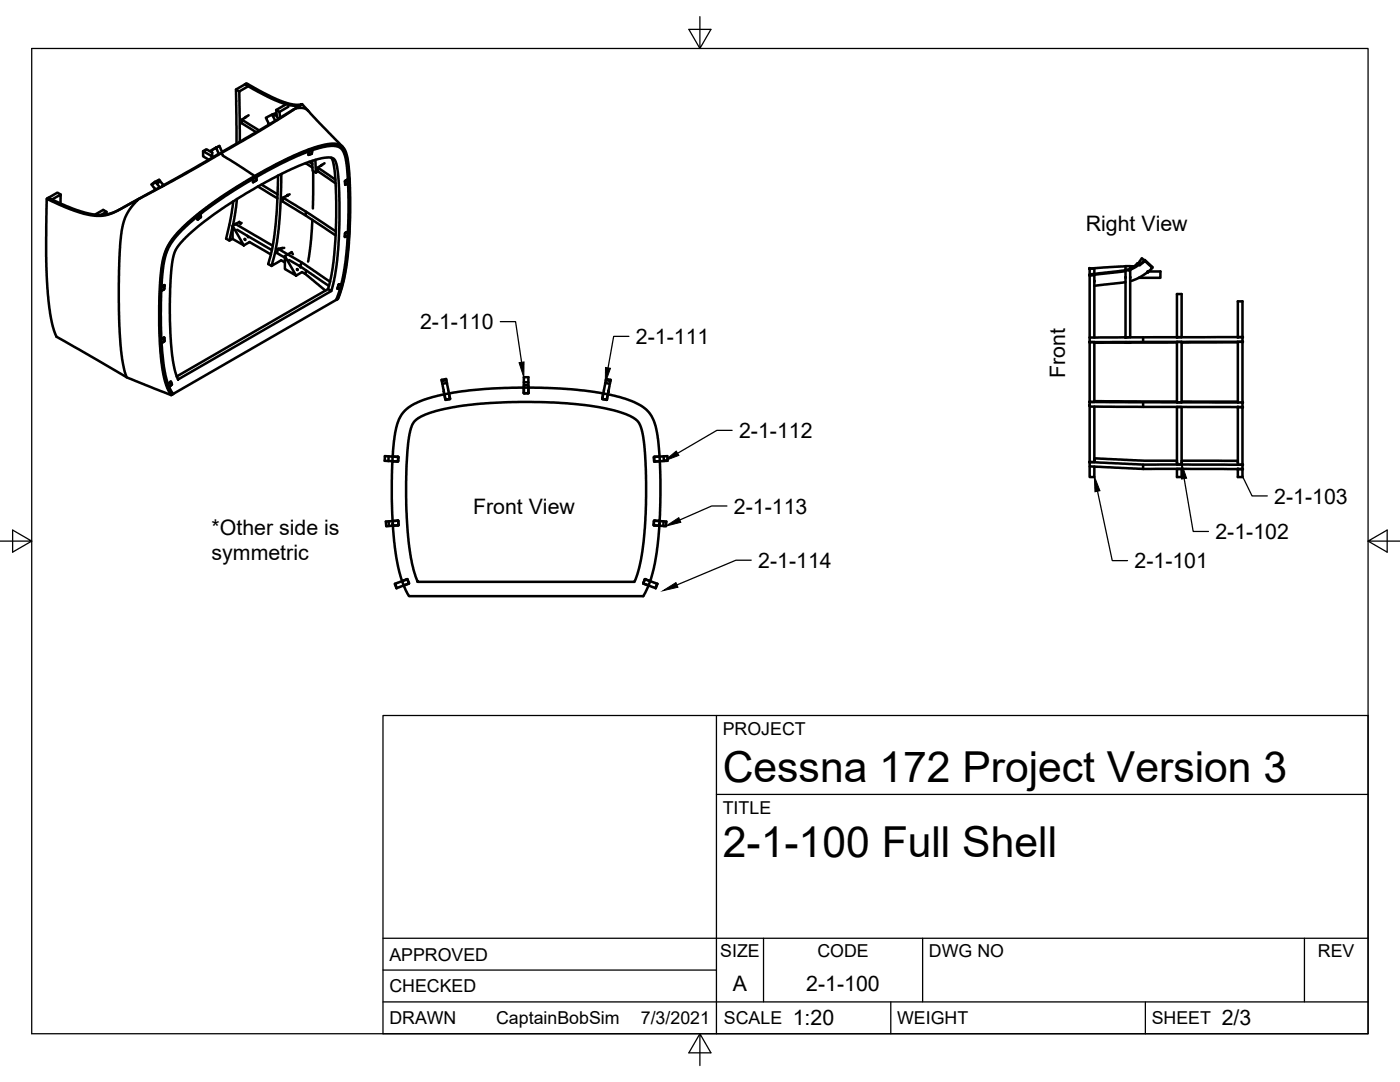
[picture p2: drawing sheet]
<svg xmlns="http://www.w3.org/2000/svg" width="279mm" height="216mm" viewBox="0 0 279 216" stroke-linecap="round" stroke-linejoin="round" font-family="sans-serif">
<!-- layer: Visible -->
<g fill="none" stroke="#000" stroke-width=".51">
<path d="M47.1 17.9l.7 .3M49.1 16.7l-2 1.2 .1 10.8M49.5 17.2l-1.7 1 .1 10.1M9.3 39.7l5.4 2.3 2.2 .7 2.3 .4 1.8-.1 1.4-.5 5.2-2.8-1.7 2-1 1.9-.6 2.1-.3 3.4-.3 7.7 .2 9.4 .4 5.2 .5 2.3 .5 1.6M10.4 39.8l1.7-1v1.8M12.1 38.8l-.6-.4-2.1 1.2M30.2 36.8l.7-.5 .9-.4 .9 1.1M31.8 35.9l-.7 .5M31.8 37.4l-8.5 4.7-2.4 .7h-2l-1.7-.3-3.8-1.3-3.7-1.7-.4 .2-.1 7.6 .1 7.6 .2 3.7 .5 4 .6 2.7 .7 1.9 14 8.1 8.9 3.5M31.9 37.4l-.8-1-.9 .4 .9 1M32 36.2l-.7 .5M32.6 36.9l-.3 .3"/>
<path d="M40.5 30.2v1l1.2 .7M42.2 30l1.6-.9 .5 1.2M42.3 31v.2l-.1-.1M42.3 30.4l-1.1-.6-.7 .4 1.7 .9 .1-.1M43.1 29.5l-.9 .5 .1 1M43.1 29.5l.6 1.2M43.6 30.7l-11.2 6.5M43.8 29.1l-.7 .4M44.2 30.5l.3 .6 6.2 4M44.4 30.3l-.6 .4M47.3 39.7l-.8 5.3M48.3 23.9v.7l2.8 1.8"/>
<path d="M49 23.4l-.7 .5 3.4 2.1M49.1 23.3l-.1 .2M49.6 23l-.5 .3M50.5 35.5l-5.3 3.2-5.3 3.8M51 36.1l-.4 .2-.1-.1M51.2 35.8l-.2 .2M51.2 35.1v.9l-.7 .4v-.9M51.2 35.1l-.7 .4M51.5 37.2l3.9 2.4M52.2 36.8l3.2 2M54.3 22.8l.7-.2 .5 1.1 4.4-2.7h-1.8l-2.2-.6-2.5-1.1-4.5-2.5 .3-.2 5.1 2.8 2.4 1 1.9 .5 1.7-.1-1.3 .8 1.4-.1 .9 .4 7.1 7.4M54.8 24.2l-10.5 6.1"/>
<path d="M55.1 24.1l-.3-.3-.5-1-1.2 .7 .6 1.3M55.1 22.9l-.6 .3M55.1 21.9l.7 .4M55.2 23.9l-.3 .1M55.4 23.9l-.4 .1M55.5 35.1l-.2 6.5-.4 4.4-.5 3.3-.9 3.4 .7 .4M56.2 34.7l-.2 5.5-.4 5.4-.6 4.2-.8 3.3 1.9-1.2 .8 .5M56.5 39.4l4.5 2.8 6 4M57 20.9l-1.9 1 .1 1.3M57.6 21.3l-1.8 1 .1 1.2M57.8 38.8l-1.3 .6-.1 .8 4.6 2.8 6 4M59 21.6l-8.2 5.2-9.8 5.6-13.4 7.3"/>
<path d="M60.3 20.8l1.2 1.3M61 32.6l1.4 .8M61.1 32.5v.1M61.7 30.8h-.1l.1-.9-5 2.2-5.5 3M61.7 32.3l.6 .4M61.7 29.9l.7-.2-.2 1-.6 .2zM62.1 30.7l-.4 .2M62.1 30.7l.1-.1 .2-.9 1.9-.6 2.4-.3 .8 .1 .6 .4 .6 .6 .3 .7 .5 2.6 .2 2.4-.8 .5v.2M62.3 32.1l.1 2 .6 .4M62.5 34.2l-.1 7.4M62.9 31.9l.1 2.6 .5-.3M63.4 33.4l3.5 2.4"/>
<path d="M63.5 34.2l3.5 2.4M64 33.1l-.6 .3 .1 .8M64.1 33l-.1 .1M64.3 32.9l-.2 .1M64.8 32.6l-.5 .3M66.1 31.5l.5 1.2 .3 2.6 .2 4.8v4.2l-.6 8-.5 3.3-.5 2.1-30.2 17.4M68.9 36.1l.8-.5v.8l-.8 .5zM68.9 36.3h.1M68.9 36.3v.6l.8-.5M69.7 36.4l.1 4.9-.1 4.8-.7 .3M21.2 42.8l.1-.5-1.1 .6M21.3 42.3l-.7-.4-1.6 .9"/>
<path d="M32 57.4l.8-.4v.6l-.2 .2M32 57.4l.8-.4v.7l-.8 .4zM32.6 57.8l-.6 .3v9.8l.8-.6v.8l-.8 .5v-.4v.5l.5 4.8 .8 3.4M36.4 45.5l3.5-3.1 4.1-3.1 5.2-3.2 5.9-3.4 5.3-2.4 3.1-1.1 2.4-.5h.9l.9 .2 .6 .3 .6 .7 .6 2.5 .3 5 .1 6-.3 5.1-.5 4.8-.5 2.9-.6 2-.5 1.4-.4 .2 .9-2.6 .6-3 .6-3.8 .3-4.8-.1-9.5-.3-3.7-.5-2a2.59 2.59 0 0 0-3.2-1.2l-3.1 .8-4.6 1.9-5.3 2.7-5.2 3.1-4.8 3.2-3.1 2.4-3.3 3-2 2.4-.9 1.9-.5 2.3-.3 3-.2 7 .2 6 .3 3.6 .8 3.7 .5 1.3 .7 1.1-.4 .2-.8-1.3-.5-1.5-.8-4.8-.3-6.2 .1-8.6 .4-3.6 .8-2.9 1.1-2zM36.7 47.8l3.5-3.2 4.9-3.5 4.2-2.6 6.2-3.4 4.3-2.1 3.6-1.2 2.3-.4 .7 .2 .4 .4 .4 1.1 .4 2.9 .1 8.9-.5 7.9-.6 3.3-.5 2-30.6 17.6-.8-2.7-.6-4.3-.2-4.8 .1-6.2 .2-4.4 .5-2.4 .7-1.6zM39.9 42.5l.1 .9-.5 .4-.2-.8-1.3 1.1-2.8 2.7-1.5 2.2-.7 1.4-.4 1.6-.3 2-.3 3.4M39.9 42.5l-.6 .5 .1 .8M39.9 42.5l.2 .8-.6 .5M46.4 45.1l2.3 3.9-2.3-1.3zM46.4 45.3l-.6 2.7 .6-.4M46.5 40.2l-.4 3.1-1 4.3 .7 .4M47 44.7l7.4 4.3"/>
<path d="M47.1 44.7l.7-.4 .2 .4M47.1 44.7l-.7 .4M47.3 45.8l7 4.1M48.2 44.5h-.3M48.7 49l1.1-.7 4.3 2.5M48.8 47.7l.2 .2zM49.4 47.1l.1 .2M55.5 49.6l4.8 2.9 5.6 3.7M56.1 49.6h-.6l-.2 .9 1.6 .9M56.3 49.5h.1M56.4 49.5l-.3 .1M56.7 49.5h-.3"/>
<path d="M56.9 51.1l2.2 3.9-2.2-1.3zM57.3 50.8l-.4 .3M57.6 50.7l.6-.4 .2 .4M57.7 51.9l2.2 1.3 .3-.9M59.3 53.7l.1 .2zM59.8 53.1l.2 .3M59.9 53.2l5.7 3.9M60.9 54.7l-.6-.4-1.2 .7M60.9 54.7l4 3.3M61 42.2v.8M61.1 54l-.2 .7M62.3 43.9l-.2 4-.6 4.3"/>
<path d="M65.5 57.7l.6 .4M67.5 57l-.1 .5 .1 .1M67.7 56.7v.1M67.7 56.8l-.1 .2M68.1 57.5l-.7 2.2-33.1 19.1-.8-1.4 .7-.6 .1-.2M68.1 57.5l-.6 .1M68.3 56.7l-.6 .1M68.3 56.7l-.7 .1-.2 .8 .7-.1M68.3 56.7l-.2 .8M68.9 46.7l-.1 .6 .8-.4M68.9 46.5l.8-.4-.1 .8-.8 .4zM69 46.4h.1"/>
<path d="M69 46.4l-.1 .3M69.6 46.5l-.5 6-.8 4.2M217.5 53.6h.9v1M217.5 54.9h.9v12.5M217.5 54.9v12.5M217.5 53.6v1.2M217.5 54.8v.1M218.4 56v.2M224.6 54.1l-7.1 .8M224.6 56.3l-6.2 .7M224.6 53.1l-7.1 .5M224.6 53.9v13.4h.6"/>
<path d="M224.6 53.9h1v13.4M224.6 53.8h.3M224.6 55.3v.2M225.6 53.6v-.5h-1v.8M225.6 55.3v.2M227.3 52.8l.2 .1 1-.9 1.5 1.4-2.3 1.8-2.1 .9M227.3 52.8l-2.1 1.1M227.3 52.7v.1M227.5 52.7v.2M228.2 52.1v.2M228.4 52l-.5-.5-1.3 1.6h-1M228.5 51.9v.1"/>
<path d="M229.2 54.2h2.4v1.2h-4.3M229.2 54.1l-.1 .1M230 53.4v-.1l-1.5-1.4-1 .8h-.2l-.8 .5-1.4 .6-7.6 1M32 67.9l.8-.5v.7l-.8 .5zM33.3 76.9l.8-.8 .2 .6-.8 .8zM34 76.3l-.7 .6M34.1 76.3l.1 .3M34.1 76.2v-.1l-.1 .2M88.1 75.8l.9-.2 .8 4-.9 .2zM89.1 75.9l-.9 .1M89.2 76.4l-.9 .2M89.6 78.5l-.9 .2"/>
<path d="M89.6 78.5l.2 .9M89.8 79.4l-.1 .2-.8 .2-.2-1.1-2.2 .5-3.7 1.3-2 1.4-1.1 1.6-.6 1.8-.5 2.6-.2 3.2M104.5 78.3v.1h.2M104.5 77.3v-2h1v2M104.5 77.3l-7.5 .3-3.3 .3-4.1 .6M104.5 77.3v1.2h1v-1.2M104.5 76.3h1M104.5 77.3h1M104.5 76.9h1M105.5 77.3l6.5 .2 6.5 .7 1.9 .3-.2 .9M105.5 78.3v.1h-.2M120.4 78.5l.9 .2"/>
<path d="M120.8 76.4l.9 .2M120.9 75.9l.9 .1M121 75.6l.9 .2-.8 4-.9-.2zM121.3 78.7l2.5 .6 2.6 .9 1.9 1 1.3 1.2 .8 1.3 .5 1.4 .5 3.5 .2 2.5-1.1 .1v.8l.2 .1 1-.1M121.3 78.7l-.2 1.1-.8-.2-.1-.2M217.5 68.3h.9v11.9h-.9M217.5 68.3v11.9M217.5 67.4v.9M218.4 68.3h.1M224.6 68.4h-6.2M224.6 68.3l1 .1zM228.1 68.2h6.8"/>
<path d="M228.1 68.2l-10.6 .1M228.1 67.3v.9M234.9 68.2v12.1M234.9 68.2h.9v12.1h-.9M234.9 68.3h-10.3M235.8 67.3h-.9v-8.6h.9v8.6M235.8 68.3h.1M247 68.2v12.1M247 60.1h1v7.2h-1zM247 68.3h-11.2M247 68.2h-12.1M247 68.2h1"/>
<path d="M247.1 68.2v.1M248 68.2v12.1M248 67.3l-30.5 .1M248 67.3v.9M76.8 91l2.7 .2-.1 .9-2.6-.2zM77.6 91.1l-.1 .9M78.4 91.1h1l.1 .2-.1 .8-1.1-.1-.1 2.8 .2 9.2 .9-.1M78.4 91.1l-.1 .9M82.8 84l1.2-.9 1.7-.7 4.7-1.1 5.6-.8 7.7-.3 7.8 .2 6.1 .5 5.6 1.2 2.5 .9 1.1 .7 .5 .4 .5 .8 .4 1.4 .3 1.8 .4 5.4v5.5l-.2 6.4-.5 4.7-.7 3.4-.9 2.6h-43.2l-.9-2.6-.7-3.7-.4-3.6-.3-5.7v-7.6l.3-4.5 .6-2.8 .3-.9zM130.5 91.2l2.7-.2v.9l-2.6 .2zM131.6 91.1l.1 .9M131.7 92l.1 6.8-.2 5.2-.9-.1"/>
<path d="M132.4 91.1l.1 .9M217.5 93.1v2.1h.9v-2.1M217.5 80.2l10.6 .1M217.5 92.2l10.6 .5h19.9M217.5 92.2v.9l7.9 .4 2.7 .1h19.9M217.5 80.2v.5M218.4 81.1v11.1h-.9M218.4 80.1h16.5M218.4 80.1h.1M218.4 91.7v-.2l9.9 .4h6.6M228.1 80.3h6.8M228.1 80.3v.9"/>
<path d="M228.1 92.7v.9M234.9 81.2v11.5h.9v-11.5M234.9 93.6v1.6h.9v-1.6M234.9 93.6h.9M234.9 81.2h.7M234.9 80.2h.1M234.9 92.2v.1M235 80.3h12M235.8 80.1h11.2M235.8 91.9h11.2M235.8 80.2h.1M235.8 92.2v.1"/>
<path d="M247 93.6h1v1.6h-1zM247 80.3h1M247.1 80.2h.1M247.1 92.3h.1M248 81.2l-30.5-.1v-.4v11.5M248 81.2h-1v11.5h1M248 81.2v11.5M248 80.3v.9M248 92.7v.9M77.6 104v.9M78.3 104l.1 .9 1.1-.1v-.9l-2.5 .2 .1 .9 1.3-.1M78.9 116.5l.2 .9 .6-.2 1.9-.8-.3-.8-1.1 .4 .4 .8"/>
<path d="M79.3 103.9l.2 .1v.8l-1.1 .1v-.5v1.1l.7 5.5 .6 3.1 .5 1.9M80.2 116l-1.3 .5 .3 .8M80.2 116l1-.4h.2l.2 .8-1 .4 1 2.2h46.8l1-2.2M128.5 116.2v.3l.9 .3M128.7 115.6l2.5 .9-.3 .9-2.5-1zM129.8 116l-1.1-.4-.3 .6M129.8 116l-.4 .8M130.5 104.6l.1 .3h1v-.5l-.5 5.8-.6 3.1-.7 2.7M130.7 103.9l-.2 .1v.6M131.1 116.5l-.3 .8M131.7 104l-.1 .9-1.1-.1v-.9l2.5 .2-.1 .9-1.3-.1M132.4 104v.9"/>
</g>
<g fill="#000" stroke="#000" stroke-width=".2">
<circle cx="31" cy="37.8" r=".24"/>
<circle cx="43.1" cy="29.5" r=".24"/>
<circle cx="57.4" cy="39" r=".24"/>
<circle cx="32.8" cy="57" r=".24"/>
<circle cx="217.5" cy="54.9" r=".24"/>
<circle cx="217.5" cy="53.6" r=".24"/>
<circle cx="229.1" cy="54.3" r=".24"/>
<circle cx="104.5" cy="77.3" r=".24"/>
<circle cx="105.4" cy="77.3" r=".24"/>
<circle cx="217.5" cy="68.3" r=".24"/>
<circle cx="224.6" cy="67.3" r=".24"/>
<circle cx="234.9" cy="67.3" r=".24"/>
<circle cx="247" cy="67.3" r=".24"/>
<circle cx="248" cy="68.2" r=".24"/>
<circle cx="248" cy="67.3" r=".24"/>
<circle cx="217.5" cy="80.2" r=".24"/>
<circle cx="217.5" cy="92.2" r=".24"/>
<circle cx="247" cy="93.6" r=".24"/>
<circle cx="247" cy="81.2" r=".24"/>
<circle cx="248" cy="80.3" r=".24"/>
<circle cx="248" cy="93.6" r=".24"/>
<circle cx="248" cy="92.7" r=".24"/>
<circle cx="248" cy="81.2" r=".24"/>
</g>
<!-- layer: Border -->
<path d="M6.3 9.7h266.7v196.6h-266.7zM139.7 3.3v6.4l2.2-3.8h-4.4l2.2 3.8M0 108h6.3l-3.8-2.2v4.4l3.8-2.2M273 108l3.8 2.2v-4.4l-3.8 2.2h6.4M139.7 206.3l-2.2 3.8h4.4l-2.2-3.8v6.3" fill="none" stroke="#000" stroke-width=".25"/>
<!-- layer: Titleblock -->
<path d="M76.4 142.8h196.6v63.5h-196.6zM143 158.5h130M143 142.8v63.5M76.4 199.9h196.6M76.4 193.6h66.6M76.4 187.2h196.6M152.4 187.2v12.7M177.8 199.9v6.4M184.1 187.2v12.7M228.6 199.9v6.4M260.3 187.2v12.7" fill="none" stroke="#000" stroke-width=".25"/>
<!-- layer: Annotations -->
<path d="M103.6 72.4l1-.2-.1 3.1zM120.8 73.3l1 .2-1 2.9zM132.6 92l2.4-2 .5 .9zM218.4 95l1.1 2.9-1 .2zM235.8 92.5l1 2.9-1 .2zM132.3 117.9l2.6-1.7 .4 1zM132.9 105l2.6-1.7 .4 .9z" fill="#000" stroke="#000" stroke-width=".2"/>
<path d="M99.8 64.2h3.1l1.2 8.1M125.5 67.1h-3l-1.2 6.3M146.1 85.9h-3l-7.9 4.5M219 98l3 13.9h3M236.3 95.5l1.8 10.5h3.1M247.9 95l2 4h3M145.1 101h-3.1l-6.3 2.8M149.9 111.8h-3l-11.8 4.9" fill="none" stroke="#000" stroke-width=".25"/>
<g font-size="8.5">
<text x="144.3" y="156">Cessna 172 Project Version 3</text>
<text x="144.3" y="171">2-1-100 Full Shell</text>
</g>
<g font-size="4.3">
<text x="216.7" y="46.1">Right View</text>
<text x="83.8" y="65.7">2-1-110</text>
<text x="126.9" y="68.6">2-1-111</text>
<text x="212.6" y="75.5" transform="rotate(-90 212.6 75.5)">Front</text>
<text x="147.5" y="87.4">2-1-112</text>
<text x="254.3" y="100.5">2-1-103</text>
<text x="42.2" y="106.7">*Other side is</text>
<text x="94.4" y="102.6">Front View</text>
<text x="146.5" y="102.5">2-1-113</text>
<text x="242.6" y="107.5">2-1-102</text>
<text x="42.2" y="111.8">symmetric</text>
<text x="151.3" y="113.3">2-1-114</text>
<text x="226.4" y="113.4">2-1-101</text>
<text x="146.3" y="197.7">A</text>
<text x="160.9" y="197.7">2-1-100</text>
<text x="158.2" y="204.6">1:20</text>
<text x="243.8" y="204.6">2/3</text>
</g>
<g font-size="3.5">
<text x="144.3" y="146.6">PROJECT</text>
<text x="144.3" y="162.3">TITLE</text>
<text x="77.7" y="191.7">APPROVED</text>
<text x="143.7" y="191">SIZE</text>
<text x="163.1" y="191">CODE</text>
<text x="185.4" y="191">DWG NO</text>
<text x="263" y="191">REV</text>
<text x="77.7" y="198">CHECKED</text>
<text x="77.7" y="204.4">DRAWN</text>
<text x="99" y="204.4">CaptainBobSim</text>
<text x="127.9" y="204.4">7/3/2021</text>
<text x="144.5" y="204.4">SCALE</text>
<text x="179" y="204.4">WEIGHT</text>
<text x="229.8" y="204.4">SHEET</text>
</g>
</svg>
